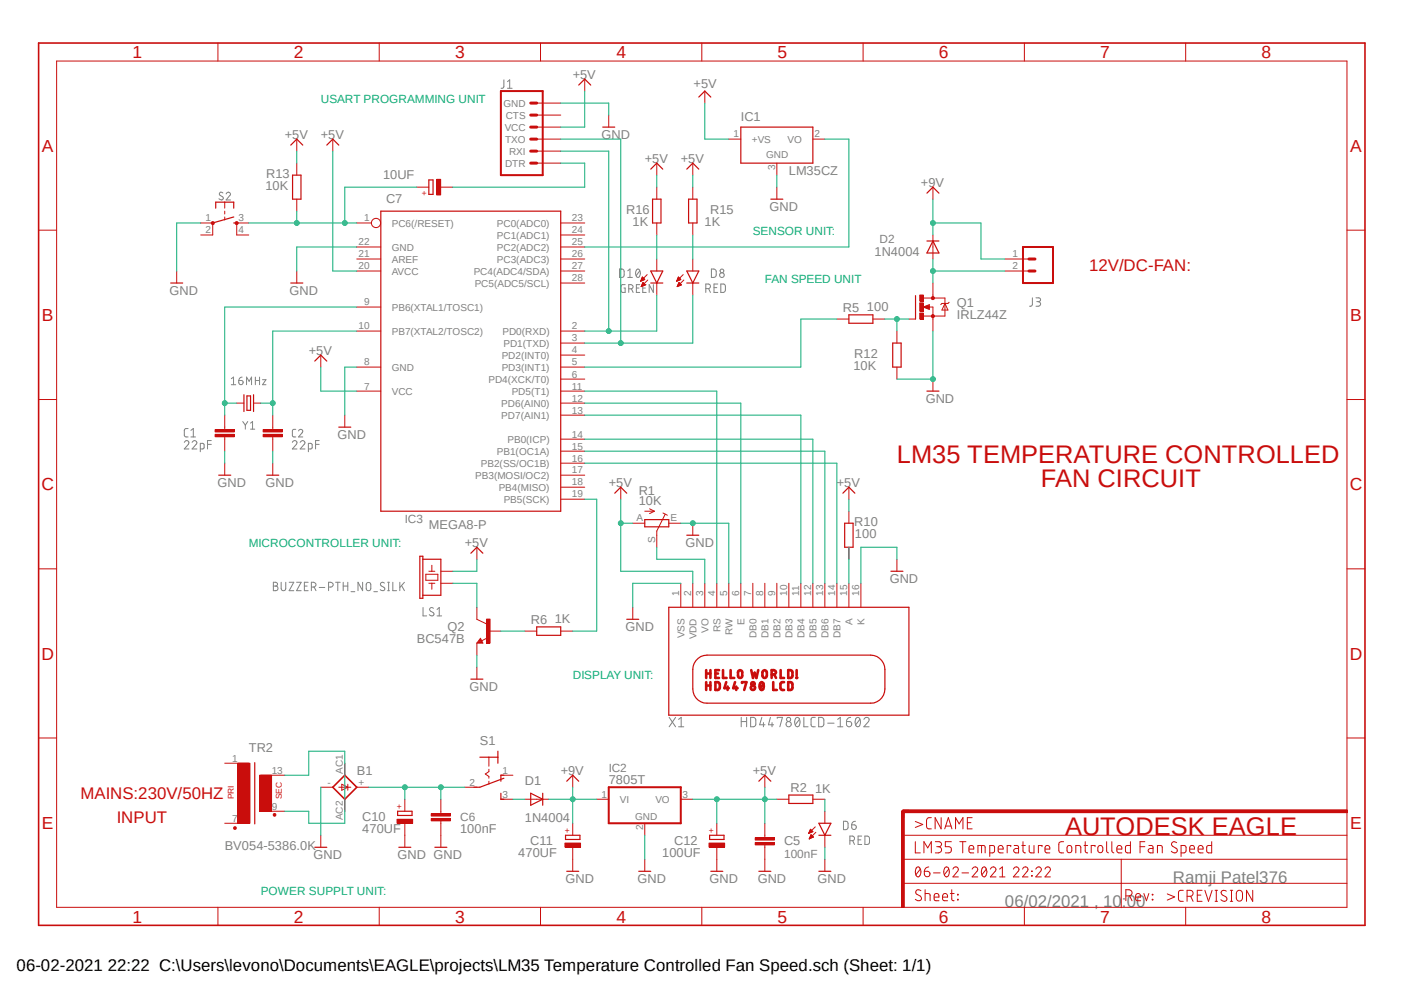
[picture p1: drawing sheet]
<svg xmlns="http://www.w3.org/2000/svg" width="297mm" height="210mm" viewBox="0 0 297 210" stroke-linecap="round" stroke-linejoin="round" font-family="sans-serif">
<path d="M7.9 8.8l281.2 187.2M289.1 8.8l-281.2 187.2" fill="none" stroke="#fff" stroke-width=".21"/>
<g fill="none" stroke="#808080" stroke-width=".21">
<path d="M106.6 16.9v1.4a.42 .42 0 0 1-.6 .4M107.4 18.7h.9M107.4 17.3l.4-.4v1.8M47.2 40.8l-.5-.2a.37 .37 0 0 0-.3 .3 .37 .37 0 0 0 .2 .4l.5 .3a.37 .37 0 0 1 .1 .4 .37 .37 0 0 1-.3 .3l-.6-.3M47.8 41a.44 .44 0 0 1 .7-.3 .44 .44 0 0 1 .1 .7l-.8 .9h1M131.1 56.9l.8 .2 .1 1.1a.45 .45 0 0 1-.5 .5h-.4zM132.8 58.7h1M132.8 57.3l.5-.4v1.8M134.7 57l.3-.1a1.03 1.03 0 0 1 0 1.8 1.07 1.07 0 0 1-.3-1.7zM135.3 57.3l-.7 1M150.5 56.9l.8 .2a1.36 1.36 0 0 1 .2 1.3l-.3 .2-.7 .1zM51.2 79.8a.72 .72 0 0 0-.7 .7"/>
<path d="M54 79.8v1.6M54.9 79.8v1.6M132.2 60.2h-.5l-.3 .2v1.1l.3 .3h.5v-.9h-.2M133 61.1h.5a.44 .44 0 0 0 .4-.7l-.4-.2h-.5v1.6M133.6 61.1l.3 .7M134.6 60.9h.6M135.3 60.2h-.7v1.6h.7M136 60.9h.5M136.7 60.2h-.7v1.6h.7M138.2 60.2v1.6l-.9-1.6v1.6M149.3 61h.5a.49 .49 0 0 0 .5-.4 .49 .49 0 0 0-.5-.5h-.5v1.7M149.9 61l.4 .8"/>
<path d="M151 60.8h.6M151.8 60.1h-.8v1.7h.8M152.5 60.1h.7l.2 .3 .1 .9-.3 .5h-.7zM218.4 63v1.4a.45 .45 0 0 1-.6 .4M219.2 63h.6l.3 .2a.4 .4 0 0 1-.3 .6h-.5M219.6 63.8a.49 .49 0 0 1 .5 .5 .49 .49 0 0 1-.5 .5h-.4M39 93.6a.49 .49 0 0 1 .7-.4 .49 .49 0 0 1 .1 .8l-.8 1h1M39.8 90.6l-.6 .1-.2 .3v1.2l.2 .2h.6M40.4 92.4h1M40.4 91l.5-.4v1.8M40.6 93.6a.5 .5 0 0 1 .7-.4 .5 .5 0 0 1 .3 .6l-1 1.2h1.1M42.4 95l.7-.2 .1-.7-.2-.3h-.6v1.7"/>
<path d="M43.9 94h.8M44.7 93.2h-.8v1.8M48.9 80.1l.5-.3v1.6M48.9 81.4h1M50.5 80.5h.6a.46 .46 0 0 1 .3 .5 .46 .46 0 0 1-.5 .4 .46 .46 0 0 1-.4-.5zM51.4 89.2l.5 .7M51.9 89.9v.9M52.2 81.4v-1.6l.5 .8 .5-.8v1.6M52.4 89.2l-.5 .7M53 89.5l.4-.3v1.6M53 90.8h.9M54 80.5h.9"/>
<path d="M55.5 80.3h.8l-.8 1.1h.8M61.8 93.6a.49 .49 0 0 1 .7-.4 .49 .49 0 0 1 .2 .8l-.9 1h1M62.6 90.8h-.6l-.2 .3 .1 1.1 .7 .2M63.2 91.1a.44 .44 0 0 1 .6-.3 .44 .44 0 0 1 .1 .7l-.7 .9h.9M63.5 93.6a.5 .5 0 0 1 .6-.4 .5 .5 0 0 1 .4 .6l-1 1.2h1M65.2 95l.8-.2v-.7l-.1-.3h-.7v1.7M66.8 94h.7M67.5 93.2h-.7v1.8M57.8 123.1h.5a.4 .4 0 0 1 .4 .4 .4 .4 0 0 1-.4 .5 .49 .49 0 0 1 .5 .4 .49 .49 0 0 1-.5 .5h-.5zM57.8 124h.5M59.5 123.1v1.4a.49 .49 0 0 0 .5 .4 .49 .49 0 0 0 .5-.4v-1.4M61.2 123.1h.9l-.9 1.8h.9"/>
<path d="M62.7 123.1h1l-1 1.8h1M64.4 124h.6M65.2 123.1h-.8v1.8h.8M65.9 124.2h.4a.51 .51 0 0 0 .6-.5 .51 .51 0 0 0-.6-.6h-.4v1.8M66.5 124.2l.3 .7M67.5 124.2h1.2M69.5 124.2h.5a.51 .51 0 0 0 .5-.5 .51 .51 0 0 0-.5-.6h-.5v1.8M71 123.1h1M71.5 123.1v1.8M72.6 124h1M72.6 123.1v1.8M73.6 123.1v1.8"/>
<path d="M74.3 125.1h.8M76.7 123.1v1.8l-1-1.8v1.8M77.6 123.3a.5 .5 0 0 1 .8 .4v.8a.49 .49 0 0 1-.4 .4 .49 .49 0 0 1-.5-.4v-.8zM79.1 125.1h.7M81.3 123.3a.48 .48 0 0 0-.5-.1 .48 .48 0 0 0-.3 .4l.1 .3 .6 .3a.38 .38 0 0 1 .2 .4 .38 .38 0 0 1-.4 .3l-.6-.2M82 124.9h.4M82 123.1h.4M82.2 123.1v1.8M83.1 123.1v1.8h.8M84.6 123.1v1.8M85 123.9l.6 1M85.6 123.1l-1 1.1"/>
<path d="M89.5 128.5v1.8h.8M91.7 128.7a.44 .44 0 0 0-.7-.1 .44 .44 0 0 0 .1 .6l.6 .5a.38 .38 0 0 1 .1 .4 .38 .38 0 0 1-.4 .2l-.6-.3M92.5 130.3h.9M92.5 128.9l.4-.4v1.8M141.6 151.7l1.3 2M142.9 151.7l-1.3 2M143.6 153.7h1.1M143.6 152.1l.5-.4v2M156.8 151.7v2M156.8 152.6h1.1M157.9 151.7v2M158.8 151.7l.9 .2a1.69 1.69 0 0 1 .2 1.5l-.3 .3h-.8z"/>
<path d="M161.2 151.7l-.5 1.6h1.1M161.5 152.8v.9M163 151.7l-.4 1.6h1.1M163.3 152.8v.9M164.4 151.9v-.2h1.1l-.5 2M168.4 151.8l.3-.1a1.13 1.13 0 0 1 0 2 1.26 1.26 0 0 1-.3-1.9zM169.1 152.1l-.9 1.2M170.1 151.7v2h.8M172.5 151.7l-.7 .1-.2 .3v1.4l.2 .2h.7M173.2 151.7l.9 .2a1.69 1.69 0 0 1 .1 1.5l-.3 .3h-.7zM175.1 153h1.3M177.2 153.7h1.1"/>
<path d="M177.2 152.1l.6-.4v2M179.1 152.6h.6a.56 .56 0 0 1 .5 .6 .56 .56 0 0 1-.6 .5 .56 .56 0 0 1-.5-.5zM180 151.7a.87 .87 0 0 0-.9 .9M181.1 151.8l.4-.1a1.17 1.17 0 0 1 0 2 1.22 1.22 0 0 1-.4-1.9zM181.9 152.1l-.9 1.2M182.8 152.1a.56 .56 0 0 1 .7-.3 .56 .56 0 0 1 .2 .8l-.9 1.1h1.1M178.4 173.7h.7l.3 .3v1l-.3 .4-.7 .1zM179.8 177.8h.5a.49 .49 0 0 0 .5-.5 .49 .49 0 0 0-.5-.5h-.5v1.8M180.2 174.5h.6a.5 .5 0 0 1 .4 .5 .5 .5 0 0 1-.6 .4 .5 .5 0 0 1-.4-.4zM180.4 177.8l.4 .8M181 173.7a.73 .73 0 0 0-.8 .8M181.5 177.6h.6"/>
<path d="M182.3 176.8h-.8v1.8h.8M183 176.8l.8 .2 .1 1.1a.45 .45 0 0 1-.5 .5h-.4z"/>
<circle cx="152.7" cy="58.2" r=".5"/>
<circle cx="152.7" cy="57.3" r=".41"/>
<circle cx="166.8" cy="152.1" r=".45"/>
<circle cx="166.8" cy="153.2" r=".56"/>
</g>
<path d="M156.7 26.9h15.3v7.6h-15.3zM193.7 62.5v5M141.5 128.4h50.8v22.9h-50.8zM147.2 139.7a2.85 2.85 0 0 1 2.4-1.1h34.6a3.1 3.1 0 0 1 3 3v4.1a3 3 0 0 1-3 3h-34.6a2.98 2.98 0 0 1-3-3v-4.1l.3-1.3z" fill="none" stroke="#c90d0c" stroke-width=".25"/>
<g fill="none" stroke="#c90d0c" stroke-width=".21">
<path d="M154.2 29.4h2.5M164.3 34.5v2.5M172 29.4h2.5M192.3 67.5h1.4M195.3 63h4.6v3.8h-4.6M195.3 64.9l1.3-.5v1zM196.5 64.9h.9v2.6M197.4 62.4v.6M199.9 64.2l.6 1.4h-1.2zM200.8 63.9l-.3 .3h-1.2l-.3 .2M144 123.4v5M146.6 123.4v5"/>
<path d="M149.1 123.4v5M151.6 123.4v5M154.2 123.4v5M156.7 123.4v5M159.3 123.4v5M161.8 123.4v5M164.3 123.4v5M166.9 123.4v5M169.4 123.4v5M172 123.4v5M174.5 123.4v5M177 123.4v5"/>
<path d="M179.6 123.4v5M182.1 123.4v5M126.2 169h2.6M136.4 174.1v2.6M144 169h2.6"/>
</g>
<g fill="none" stroke="#c90d0c" stroke-width=".55">
<path d="M149.4 141.7v1.7M149.4 144.3v1.6M149.4 142.5h.9M149.4 145h.9M150.3 141.7v1.7M150.3 144.3v1.6M151.3 144.3h.7l.2 .2 .1 1-.3 .4h-.7zM151.3 142.5h.6M152.1 141.7h-.8v1.7h.8M153 141.7v1.7h.7M153.6 144.3l-.4 1.2h1M153.9 145.2v.7"/>
<path d="M154.6 141.7v1.7h.7M155.5 144.3l-.4 1.2h.9M155.7 145.2v.7M156.2 141.9a.46 .46 0 0 1 .5-.1 .46 .46 0 0 1 .3 .4v.7a.45 .45 0 0 1-.4 .5 .45 .45 0 0 1-.5-.5zM157 144.4v-.1h.9l-.5 1.6M158.9 141.7l.4 1.7 .3-1.1 .4 1.1 .4-1.7M161 144.4l.1-.1a.96 .96 0 0 1 0 1.6 .98 .98 0 0 1-.1-1.5zM161.4 141.9a.46 .46 0 0 1 .5-.1 .46 .46 0 0 1 .3 .4v.7a.47 .47 0 0 1-.4 .5 .47 .47 0 0 1-.5-.5zM161.5 144.7l-.7 .8M163.2 142.7h.5a.47 .47 0 0 0 .5-.5 .47 .47 0 0 0-.5-.5h-.5v1.7M163.6 144.3v1.6h.7M163.8 142.7l.4 .7"/>
<path d="M165.1 141.7v1.7h.8M165.9 144.3h-.6l-.2 .4 .1 1.1 .7 .1M166.8 141.7l.6 .1a1.3 1.3 0 0 1 .2 1.4l-.2 .1-.6 .1zM166.8 144.3h.6a1.3 1.3 0 0 1 0 1.6h-.6zM168.5 143.3l.1 .1zM168.5 141.7v1.1"/>
<circle cx="159.3" cy="145.5" r=".46"/>
<circle cx="159.3" cy="144.6" r=".37"/>
</g>
<path d="M128.8 166.5h15.2v7.6h-15.2z" fill="none" stroke="#c90d0c" stroke-width=".42"/>
<path d="M196.5 64.7l-.9 .2 .9 .3v-.3h-.3" fill="none" stroke="#c90d0c" stroke-width=".34"/>
<path d="M197.1 66.6l.3-.1 .2 .1 .1 .2-.1 .3h-.5z" fill-rule="evenodd" fill="#c90d0c"/>
<path d="M197.1 66.6l.3-.1 .2 .1 .1 .2-.1 .3h-.5z" fill="none" stroke="#c90d0c" stroke-width=".21"/>
<path d="M197.1 62.8l.3-.1 .2 .1 .1 .2-.1 .3h-.5z" fill-rule="evenodd" fill="#c90d0c"/>
<path d="M197.1 62.8l.3-.1 .2 .1 .1 .2-.1 .3h-.5z" fill="none" stroke="#c90d0c" stroke-width=".21"/>
<path d="M194.6 66.2h.7v1.3h-.7z" fill-rule="evenodd" fill="#c90d0c"/>
<path d="M194.6 66.2h.7v1.3h-.7z" fill="none" stroke="#c90d0c" stroke-width=".21"/>
<path d="M194.6 62.4h.7v1.3h-.7z" fill-rule="evenodd" fill="#c90d0c"/>
<path d="M194.6 62.4h.7v1.3h-.7z" fill="none" stroke="#c90d0c" stroke-width=".21"/>
<path d="M194.6 64.1h.7v1.7h-.7z" fill-rule="evenodd" fill="#c90d0c"/>
<path d="M197.4 59.9v2.5M194.6 64.1h.7v1.7h-.7zM197.4 67.5v2.5M100.9 131l2 1M101.6 135l.6 1h-1.3zM103.1 134.9l-1.2 .7" fill="none" stroke="#c90d0c" stroke-width=".21"/>
<path d="M101.6 135.5l-.1 .3h.4l-.3-.5-.5 .6h.8" fill="none" stroke="#c90d0c" stroke-width=".25"/>
<path d="M102.9 130.9h.8v5.1h-.8z" fill-rule="evenodd" fill="#c90d0c"/>
<g fill="none" stroke="#c90d0c" stroke-width=".21">
<path d="M75.5 52.2h5.1M75.5 54.8h5.1M75.5 57.3h5.1M75.5 47.2h3.1M118.6 52.2h5.1M118.6 54.8h5.1M118.6 57.3h5.1M118.6 59.9h5.1M118.6 49.7h5.1M118.6 47.2h5.1M75.5 70h5.1M75.5 64.9h5.1"/>
<path d="M75.5 77.6h5.1M118.6 70h5.1M118.6 77.6h5.1M118.6 75.1h5.1M118.6 72.6h5.1M47.5 90.3v.5M47.5 92.4v.5M50.1 85.3h1.5M53.6 85.3h1.6M75.5 82.7h5.1M118.6 82.7h5.1M118.6 98h5.1"/>
<path d="M118.6 95.4h5.1M118.6 92.9h5.1M118.6 87.8h5.1M118.6 85.3h5.1M118.6 80.2h5.1M91.4 119.5v1.3M118.6 105.6h5.1M118.6 103h5.1M118.6 100.5h5.1M133.9 110.7h2.5M136.4 108.1h2M137.4 107.6l1 .5"/>
<path d="M138.4 108.1l-1 .5M140.3 108.5l.9 .5M140.7 108.8l-1.8 3.5v3.4M141.5 110.7h2.5M90.1 121.5h2.5v1.2h-2.5zM90.7 123.4h1.3M90.7 120.8h1.3M91.4 123.4v1.2M93.3 123.4h2.5M93.3 120.8h2.5M100.9 128.4v2.6M100.9 136v2.6"/>
<path d="M102.9 130.9h.8v5.1h-.8zM103.4 133.5h2.6"/>
<circle cx="79.5" cy="47.2" r=".98"/>
</g>
<path d="M80.6 44.7h38v63.4h-38zM51.6 83.5v3.5M52.2 83.7h.8v3.1h-.8zM53.6 83.5v3.5M88.8 117.6h.7v8.9h-.7zM89.5 118.3h3.8v7.6h-3.8M136.4 109.9h5.1v1.5h-5.1z" fill="none" stroke="#c90d0c" stroke-width=".25"/>
<path d="M45.5 91.9h4.1v.5h-4.1z" fill-rule="evenodd" fill="#c90d0c"/>
<path d="M45.5 91.9h4.1v.5h-4.1z" fill="none" stroke="#c90d0c" stroke-width=".21"/>
<path d="M45.5 90.8h4.1v.6h-4.1z" fill-rule="evenodd" fill="#c90d0c"/>
<path d="M45.5 90.8h4.1v.6h-4.1zM47.5 87.8v2.5M47.5 92.9v2.5M57.7 90.3v.5M57.7 92.4v.5" fill="none" stroke="#c90d0c" stroke-width=".21"/>
<path d="M55.7 91.9h4v.5h-4z" fill-rule="evenodd" fill="#c90d0c"/>
<path d="M55.7 91.9h4v.5h-4z" fill="none" stroke="#c90d0c" stroke-width=".21"/>
<path d="M55.7 90.8h4v.6h-4z" fill-rule="evenodd" fill="#c90d0c"/>
<path d="M55.7 90.8h4v.6h-4zM57.7 87.8v2.5M57.7 92.9v2.5M161.8 176.7v.5M161.8 178.7v.5" fill="none" stroke="#c90d0c" stroke-width=".21"/>
<path d="M159.8 178.2h4v.5h-4z" fill-rule="evenodd" fill="#c90d0c"/>
<path d="M159.8 178.2h4v.5h-4z" fill="none" stroke="#c90d0c" stroke-width=".21"/>
<path d="M159.8 177.2h4v.5h-4z" fill-rule="evenodd" fill="#c90d0c"/>
<path d="M93.3 171.6v.5M93.3 173.6v.5M159.8 177.2h4v.5h-4zM161.8 174.1v2.6M161.8 179.2v2.5" fill="none" stroke="#c90d0c" stroke-width=".21"/>
<path d="M91.2 173.1h4.1v.5h-4.1z" fill-rule="evenodd" fill="#c90d0c"/>
<path d="M91.2 173.1h4.1v.5h-4.1z" fill="none" stroke="#c90d0c" stroke-width=".21"/>
<path d="M91.2 172.1h4.1v.5h-4.1z" fill-rule="evenodd" fill="#c90d0c"/>
<path d="M91.2 172.1h4.1v.5h-4.1zM93.3 169v2.6M93.3 174.1v2.6" fill="none" stroke="#c90d0c" stroke-width=".21"/>
<path d="M90.7 38.1h.9v3h-.9z" fill="none" stroke="#c90d0c" stroke-width=".25"/>
<path d="M92.4 37.9h.8v3.3h-.8z" fill-rule="evenodd" fill="#c90d0c"/>
<path d="M88.2 39.6h2.5M92.4 37.9h.8v3.3h-.8zM93.3 39.6h2.5" fill="none" stroke="#c90d0c" stroke-width=".21"/>
<path d="M84.1 171.6h3.1v.9h-3.1z" fill="none" stroke="#c90d0c" stroke-width=".25"/>
<path d="M84 173.3h3.3v.8h-3.3z" fill-rule="evenodd" fill="#c90d0c"/>
<path d="M84 173.3h3.3v.8h-3.3zM85.6 169v2.6M85.6 174.1v2.6" fill="none" stroke="#c90d0c" stroke-width=".21"/>
<path d="M119.6 176.7h3.1v.8h-3.1z" fill="none" stroke="#c90d0c" stroke-width=".25"/>
<path d="M119.5 178.3h3.3v.9h-3.3z" fill-rule="evenodd" fill="#c90d0c"/>
<path d="M119.5 178.3h3.3v.9h-3.3zM121.2 174.1v2.6M121.2 179.2v2.5" fill="none" stroke="#c90d0c" stroke-width=".21"/>
<path d="M150.1 176.7h3.1v.8h-3.1z" fill="none" stroke="#c90d0c" stroke-width=".25"/>
<path d="M150 178.3h3.3v.9h-3.3z" fill-rule="evenodd" fill="#c90d0c"/>
<g fill="none" stroke="#c90d0c" stroke-width=".21">
<path d="M62.8 34.5v2.5M113.5 34.5h5.1M113.5 32h5.1M113.5 29.4h5.1M113.5 26.9h5.1M113.5 24.3h5.1M113.5 21.8h5.1M138.9 39.6v2.5M146.6 39.6v2.5M62.8 42.1v2.6M135.6 59.4h.1M135.6 59.4h.3"/>
<path d="M135.6 59.3h.5M135.7 59.2h.6M135.7 59.1h.7M135.7 59h.6M135.8 58.9h.4M135.8 58.8h.3M135.8 58.7h.2M135.9 58.6h.1M135.9 58.6l.5 .5-.9 .4zM135.9 59.9h.3M136 59.9h.1M136 59.8h.1"/>
<path d="M136.9 58.1l-1.4 1.4M137 59.2l-1.4 1.4M138.9 47.2v2.5M138.9 54.8v2.5M138.9 59.9v2.5M143.2 59.4h.1M143.2 59.4h.3M143.3 59.3h.4M143.3 59.2h.6M143.3 59.1h.7M143.3 59h.6M143.4 58.9h.4"/>
<path d="M143.4 58.8h.3M143.5 58.7h.1M143.5 58.6l.5 .5-.9 .4zM143.5 58.6h.1M143.6 59.9h.2M143.6 59.8h.1M144.5 58.1l-1.4 1.4M144.7 59.2l-1.4 1.4M146.6 47.2v2.5M146.6 54.8v2.5M146.6 59.9v2.5M197.4 49.7v5.1"/>
<path d="M212.6 54.8h5.1M212.6 57.3h5.1M135.7 60.6h.1M135.7 60.5h.3M135.8 60.4h.4M135.8 60.3h.6M135.8 60.2h.7M135.8 60.2h.6M135.9 60h.4M136.5 60.2l-.5-.5-.4 .9M136.5 60.2l-.9 .4M143.3 60.6h.1"/>
<path d="M143.3 60.5h.3M143.4 60.4h.4M143.4 60.3h.6M143.4 60.2h.7M143.5 60.2h.6M143.5 60h.4M144.1 60.2l-.5-.5-.3 .9M144.1 60.2l-.8 .4M177 67.5h2.6M184.7 67.5h2.5M189.7 70v2.6M189.7 77.6v2.6"/>
<path d="M179.6 108.1v2.6M179.6 115.7v2.6M111 133.5h2.5M118.6 133.5h2.6M67.9 166.5h2.5M71.7 166.5h2.5M72.3 165.9l1.3 .6-1.3 .6zM72.9 161.4v2.6M72.9 169v2.6M73.6 165.9v1.2M75.5 166.5h2.5M98.3 166.5h2.6"/>
<path d="M103.4 160.1v2M103.4 162.7v.5l-.7 .5 .7 .5v.4M103.4 165.2v.7M106 169h2.5M106 164h2.5M111 169h5.1M150 178.3h3.3v.9h-3.3zM151.6 174.1v2.6M151.6 179.2v2.5M164.3 169h2.6M171.1 176.2h.1M171.1 176.1h.2"/>
<path d="M171.2 176.1h.3M171.2 176h.5M171.2 177.4h.1M171.2 175.9h.8M171.2 177.3h.2M171.3 175.8h.6M171.3 177.2h.4M171.3 175.7h.5M171.3 177.1h.5M171.4 175.6h.3M171.4 177h.6M171.4 175.6h.2"/>
<path d="M171.4 175.4h.1M171.4 176.9h.5M171.4 176.8h.4M171.5 176.7h.2M171.5 176.6h.2M171.6 176.5l.5 .5-.9 .4zM172 169h2.5M172 175.9l-.6-.5-.3 .9M172 175.9l-.9 .4M172.5 174.9l-1.4 1.4M172.6 176l-1.4 1.4M174.5 171.6v2.5"/>
<path d="M174.5 176.7v2.5"/>
</g>
<g fill="none" stroke="#c90d0c" stroke-width=".25">
<path d="M61.9 37h1.8v5.1h-1.8zM137.7 59.9h2.5M137.7 57.3h2.5l-1.3 2.6zM138 42.1h1.8v5.1h-1.8zM145.3 57.3h2.5l-1.2 2.6zM145.3 59.9h2.5M145.7 42.1h1.7v5.1h-1.7zM196.1 51h2.5M197.4 51l1.2 2.5h-2.5zM179.6 66.6h5.1v1.8h-5.1zM188.8 72.6h1.8v5h-1.8zM178.7 110.7h1.8v5h-1.8z"/>
<path d="M113.5 132.6h5.1v1.8h-5.1zM105.3 158.9v2.5M53.9 161.3v12.9M101.5 160.1h3.8M106 167.8v1.2h.6M106.6 164.6l-5.1 1.9h-1.3M106.6 164h-.6v1.2M112.3 167.8l2.5 1.2-2.5 1.3zM114.8 167.8v2.5M166.9 168.1h5.1v1.8h-5.1zM173.2 174.1h2.6l-1.3 2.6zM173.2 176.7h2.6"/>
</g>
<path d="M72.9 164l2.6 2.5-2.6 2.5-2.5-2.5z" fill="none" stroke="#c90d0c" stroke-width=".34"/>
<path d="M106 19.3h8.8v17.7h-8.8zM216.4 52.2h6.4v7.7h-6.4z" fill="none" stroke="#c90d0c" stroke-width=".42"/>
<path d="M112.3 29.4h1.2M112.3 32h1.2M112.3 34.5h1.2M112.3 24.3h1.2M112.3 26.9h1.2M112.3 21.8h1.2M217.7 57.3h1.2M217.7 54.8h1.2" fill="none" stroke="#c90d0c" stroke-width=".64"/>
<circle cx="49.7" cy="175.1" r=".3" fill="#c90d0c"/>
<circle cx="49.7" cy="175.1" r=".3" fill="none" stroke="#c90d0c" stroke-width=".21"/>
<circle cx="58.1" cy="172.3" r=".3" fill="#c90d0c"/>
<circle cx="58.1" cy="172.3" r=".3" fill="none" stroke="#c90d0c" stroke-width=".21"/>
<path d="M50.3 161.4h2.6v12.7h-2.6z" fill-rule="evenodd" fill="#c90d0c"/>
<path d="M50.3 161.4h2.6v12.7h-2.6z" fill="none" stroke="#c90d0c" stroke-width=".21"/>
<path d="M54.9 164h2.5v7.6h-2.5z" fill-rule="evenodd" fill="#c90d0c"/>
<path d="M45 47.2v2.5M47.5 42.8v1.2M47.5 44.7v.6M47.5 45.9v.6M50.1 47.2v2.5M47.5 161.4h5.1M47.5 174.1h5.1M54.9 164h2.5v7.6h-2.5zM55.2 171.6h5M55.2 164h5" fill="none" stroke="#c90d0c" stroke-width=".21"/>
<path d="M45.6 44v-1.2h3.8v1.2M49.4 47.2h.7M49.4 45.9l-4.4 1.3" fill="none" stroke="#c90d0c" stroke-width=".25"/>
<path d="M44.8 46.9h.5v.5h-.5l-.1-.2z" fill-rule="evenodd" fill="#c90d0c"/>
<path d="M44.8 46.9h.5v.5h-.5l-.1-.2z" fill="none" stroke="#c90d0c" stroke-width=".21"/>
<path d="M49.8 46.9h.5l.1 .3-.1 .2h-.5z" fill-rule="evenodd" fill="#c90d0c"/>
<g fill="none" stroke="#c90d0c" stroke-width=".21">
<path d="M149.1 19.3v2.5M62.8 29.4v2.6M70.4 29.4v2.6M138.9 34.5v2.5M146.6 34.5v2.5M164.3 39.6v2.5M197.4 39.6v2.5M42.5 47.2h2.5M42.5 49.7h2.5M49.8 46.9h.5l.1 .3-.1 .2h-.5zM50.1 47.2h2.5M50.1 49.7h2.5"/>
<path d="M62.8 57.3v2.6M67.9 75.1v2.5M47.5 98v2.5M57.7 98v2.5M72.9 87.8v2.5M197.4 80.2v2.5M100.9 115.7v2.6M131.3 103v2.6M179.6 103v2.6M189.7 118.3v2.5M133.9 128.4v2.6M100.9 141.1v2.5"/>
<path d="M67.9 176.7v2.5M85.6 176.7v2.5M93.3 176.7v2.5M121.2 164v2.5M161.8 164v2.5M121.2 181.7v2.6M136.4 181.7v2.6M151.6 181.7v2.6M161.8 181.7v2.6M174.5 181.7v2.6"/>
</g>
<g fill="none" stroke="#c90d0c" stroke-width=".25">
<path d="M61.5 30.7l1.3-1.3 1.3 1.3M69.1 30.7l1.3-1.3 1.3 1.3M137.7 35.8l1.2-1.3 1.3 1.3M145.3 35.8l1.3-1.3 1.2 1.3M147.8 20.5l1.3-1.2 1.3 1.2M61.5 59.9h2.6M163.1 42.1h2.5M196.1 40.9l1.3-1.3 1.2 1.3M66.6 76.4l1.3-1.3 1.2 1.3M71.7 90.3h2.5M196.1 82.7h2.5M46.3 100.5h2.5"/>
<path d="M56.4 100.5h2.6M99.6 117l1.3-1.3 1.3 1.3M130 104.3l1.3-1.3 1.3 1.3M178.3 104.3l1.3-1.3 1.2 1.3M132.6 131h2.5M188.5 120.8h2.5M99.6 143.6h2.6M66.6 179.2h2.5M84.4 179.2h2.5M92 179.2h2.5M119.9 165.2l1.3-1.2 1.2 1.2M160.5 165.2l1.3-1.2 1.3 1.2"/>
<path d="M119.9 184.3h2.5M135.1 184.3h2.6M150.4 184.3h2.5M160.5 184.3h2.6M173.2 184.3h2.6"/>
</g>
<path d="M190.7 171.6h.6v20.3h-.6z" fill-rule="evenodd" fill="#c90d0c"/>
<path d="M190.7 171.6h.6v20.3h-.6z" fill="none" stroke="#c90d0c" stroke-width=".21"/>
<path d="M191 171.3h94v.6h-94z" fill-rule="evenodd" fill="#c90d0c"/>
<g fill="none" stroke="#c90d0c" stroke-width=".21">
<path d="M12 12.9h272.9v179h-272.9zM46.1 9.1v3.8M80.2 9.1v3.8M114.3 9.1v3.8M123.7 16.7v2.6M148.5 9.1v3.8M182.6 9.1v3.8M216.7 9.1v3.8M250.8 9.1v3.8M128.8 24.3v2.6M8.2 48.7h3.8M37.4 57.3v2.6"/>
<path d="M284.9 48.7h3.9M8.2 84.5h3.8M284.9 84.5h3.9M146.6 110.7v2.5M8.2 120.3h3.8M284.9 120.3h3.9M8.2 156.1h3.8M284.9 156.1h3.9M191 171.3h94v.6h-94zM191 176.7h93.9M193.6 173.7l1.6 .7-1.6 .6M193.6 178v2.4h1.1"/>
<path d="M197 172.9h-.5l-.4 .3-.1 1.6a.51 .51 0 0 0 .5 .5h.5M197.9 178h.8a.53 .53 0 0 1 .5 .5 .53 .53 0 0 1-.5 .6h-.5M198.5 179.1a.66 .66 0 0 1 .7 .6 .66 .66 0 0 1-.7 .7h-.6M199.1 172.9v2.4l-1.3-2.4v2.4M199.9 175.3l.7-2.4 .8 2.4M200 174.7h1.2M201.3 178h-1.3v1.1h.7a.67 .67 0 0 1 .6 .6 .67 .67 0 0 1-.6 .7h-.7M202.1 175.3v-2.4l.8 1.3 .8-1.3v2.4M203 178h1.3M203.7 178v2.4M204.6 174h.8M205 179.6h1a.54 .54 0 0 0-.4-.8 .54 .54 0 0 0-.6 .5v.9l.4 .2h.6"/>
<path d="M205.7 172.9h-1.1v2.4h1.1M207.6 178.8v1.6M211.2 179.6h1a.55 .55 0 0 0-.4-.8 .55 .55 0 0 0-.6 .5v.9l.3 .2h.7M213.8 179.1v-.3h-.7v1.6M214.5 178.8l.9 .2 .1 1.4h-.6a.47 .47 0 0 1-.5-.5 .47 .47 0 0 1 .5-.4h.6M216.2 178.8h.7M216.4 178l.1 2.2 .4 .2M217.7 178.8l.1 1.4 .3 .2h.6v-1.6M220.4 179.1v-.3h-.7v1.6M221.1 179.6h1a.54 .54 0 0 0-.4-.8 .54 .54 0 0 0-.6 .5v.9l.3 .2h.7M225 178h-.5l-.5 .3v1.5a.51 .51 0 0 0 .5 .6h.5M225.9 178.9a.53 .53 0 0 1 .5 0 .53 .53 0 0 1 .3 .4v.5a.51 .51 0 0 1-.5 .6 .51 .51 0 0 1-.5-.6z"/>
<path d="M229.3 178.8h.8M229.6 178v2.2l.5 .2M231.6 179.1v-.3h-.8v1.6M232.5 178.9a.54 .54 0 0 1 .8 .4v.5a.53 .53 0 0 1-.5 .6 .53 .53 0 0 1-.6-.6l.1-.7zM234.1 178v2v.2l.4 .2M235.2 178v2l.4 .4M236.3 179.6h1a.55 .55 0 0 0-.4-.8 .55 .55 0 0 0-.6 .5v.9l.4 .2h.6M239.1 178v2.4l-.8-.1-.2-.3v-1l.4-.2h.6M241.2 179.1h1M242.2 178h-1v2.4M243 178.8l.7 .1 .2 .3v1.2h-.6a.47 .47 0 0 1-.4-.5 .47 .47 0 0 1 .4-.4h.6M248.9 178.2a.59 .59 0 0 0-.8-.1 .59 .59 0 0 0-.2 .7 1.79 1.79 0 0 1 1.1 1 .66 .66 0 0 1-.5 .6 .66 .66 0 0 1-.7-.4"/>
<path d="M251.7 179.6h1a.54 .54 0 0 0-.4-.8 .54 .54 0 0 0-.6 .5v.9l.4 .2h.6M253.4 179.6h1.1a.55 .55 0 0 0-.4-.8 .55 .55 0 0 0-.7 .5l.1 .9 .4 .2h.6M256.3 178v2.4l-.8-.1-.2-.3v-1l.4-.2h.6M46.1 191.9v3.8M80.2 191.9v3.8M114.3 191.9v3.8M148.5 191.9v3.8M182.6 191.9v3.8M191 186.8h93.9M191 181.7h93.9M193.9 183.5l.3-.2a1.24 1.24 0 0 1 0 2.2 1.35 1.35 0 0 1-.3-2zM194.7 183.8l-.9 1.2"/>
<path d="M194.8 188.4a.61 .61 0 0 0-.8-.2 .61 .61 0 0 0-.2 .8l.9 .5a.59 .59 0 0 1 .1 .9 .59 .59 0 0 1-.9 0l-.3-.2M195.5 180.4v-2.4l.8 1.3 .7-1.3v2.4M195.5 184.3h.8a.6 .6 0 0 1 .4 .6 .6 .6 0 0 1-.6 .6 .6 .6 0 0 1-.6-.6zM195.7 189h.7l.3 .1 .1 1.4M195.7 188.2v2.3M196.5 183.3a.94 .94 0 0 0-1 1M197.5 184.6h1.4M197.6 189.7h1a.54 .54 0 0 0-.3-.7 .54 .54 0 0 0-.7 .5l.1 .8 .3 .2h.6M199.4 189.7h1a.55 .55 0 0 0-.3-.7 .55 .55 0 0 0-.7 .5v.6l.2 .4h.8M199.9 183.5l.5-.1a1.32 1.32 0 0 1-.2 2.1 1.31 1.31 0 0 1-.3-2zM200.7 183.8l-.9 1.2M201 189h.8"/>
<path d="M201.3 188.2v1.9a.38 .38 0 0 0 .5 .4M201.6 183.8a.57 .57 0 0 1 .8-.4 .57 .57 0 0 1 .2 .9l-1 1.2h1.1M202.6 189.1l.1 .2zM202.6 190.2l.1 .1zM203.5 184.6h1.4M205.7 183.8a.58 .58 0 0 1 .8-.4 .58 .58 0 0 1 .2 .9l-1 1.2h1.1M206.9 180.4v-1.6h1.1l.4 .2v1.4M207.9 183.5l.3-.2a1.24 1.24 0 0 1 0 2.2 1.35 1.35 0 0 1-.3-2zM208.7 183.8l-1 1.2M209.4 180.4h.6l.4-.2v-1l-.2-.3-.8-.1v2.3M209.5 183.8a.58 .58 0 0 1 .8-.4 .58 .58 0 0 1 .2 .9l-1 1.2h1.2M211.5 185.5h1.1"/>
<path d="M211.5 183.8l.5-.5v2.2M214.4 183.8a.58 .58 0 0 1 .8-.4 .58 .58 0 0 1 .2 .9l-1 1.2h1.2M216.3 183.8a.57 .57 0 0 1 .8-.4 .57 .57 0 0 1 .2 .9l-1 1.2h1.2M216.7 191.9v3.8M218.2 184.2l.2 .1zM218.2 185.2l.2 .1zM219.1 183.8a.58 .58 0 0 1 .8-.4 .58 .58 0 0 1 .2 .9l-1 1.2h1.2M221.1 183.8a.57 .57 0 0 1 .8-.4 .57 .57 0 0 1 .1 .9l-.9 1.2h1.1M227.6 180.4v-1.6h.6l.4 .2v1.4M237.2 181.7v10.3M238.2 189.5h.6a.66 .66 0 0 0 .7-.7 .66 .66 0 0 0-.7-.6h-.6v2.3M239 189.5l.5 1"/>
<path d="M240.2 189.7h1.1a.55 .55 0 0 0-.4-.7 .55 .55 0 0 0-.7 .5l.1 .8 .3 .2h.7M242 189l.5 1.5 .5-1.5M243.8 190.2l.1 .1zM243.8 189.1l.1 .2zM244.9 180.4v-1.6h.6l.3 .2 .1 1.4M246.9 189.1l1.6 .6-1.6 .7M249.9 180.4h.6l.3-.2 .1-1-.2-.3-.8-.1v2.3M250.3 188.3h-.7l-.3 .5 .1 1.7 .9 .1M250.8 191.9v3.8M251.1 189.6h.7a.64 .64 0 0 0 .6-.7 .64 .64 0 0 0-.6-.6h-.7v2.3M251.9 189.6l.5 1M253.3 189.3h.7"/>
<path d="M254.3 188.3h-1v2.3h1M254.9 188.3l.8 2.3 .7-2.3M257 190.6h.6M257 188.3h.6M257.3 188.3v2.3M259.4 188.5a.59 .59 0 0 0-.9-.1 .59 .59 0 0 0 .1 .9l.7 .4a.58 .58 0 0 1 .1 .8 .58 .58 0 0 1-.9 0l-.2-.2M260.3 190.6h.5M260.3 188.3h.5M260.5 188.3v2.3M261.8 188.4a.65 .65 0 0 1 .7-.1 .65 .65 0 0 1 .3 .6v1a.66 .66 0 0 1-.6 .7 .66 .66 0 0 1-.7-.7v-1zM265 188.3v2.3l-1.3-2.3v2.3"/>
</g>
<path d="M192.3 171.6h-1.3v1.2" fill="none" stroke="#c90d0c" stroke-width=".64"/>
<path d="M8.2 9.1h280.6v186.6h-280.6z" fill="none" stroke="#c90d0c" stroke-width=".34"/>
<path d="M122.4 18l1.3-1.3 1.3 1.3M127.5 26.9h2.5M36.1 59.9h2.6M145.3 113.2h2.5" fill="none" stroke="#c90d0c" stroke-width=".25"/>
<path d="M75.5 70h-17.8v17.8M55.2 85.3h2.5" fill="none" stroke="#0dab76" stroke-width=".21"/>
<circle cx="57.7" cy="85.3" r=".51" fill="#0dab76"/>
<g fill="none" stroke="#0dab76" stroke-width=".21">
<path d="M75.5 64.9h-28v22.9M47.5 85.3h2.6"/>
<circle cx="57.7" cy="85.3" r=".51"/>
</g>
<circle cx="47.5" cy="85.3" r=".51" fill="#0dab76"/>
<g fill="none" stroke="#0dab76" stroke-width=".21">
<path d="M75.5 52.2h-12.7v5.1M75.5 77.6h-2.6v10.2M197.4 70v10.2h-7.7M47.5 95.4v2.6M57.7 95.4v2.6M189.7 118.3v-2.6h-7.6v7.7M100.9 138.6v2.5M144 123.4h-10.1v5"/>
<circle cx="47.5" cy="85.3" r=".51"/>
</g>
<circle cx="197.4" cy="80.2" r=".51" fill="#0dab76"/>
<g fill="none" stroke="#0dab76" stroke-width=".21">
<path d="M118.6 21.8h10.2v2.5M164.3 37v2.6M144 110.7h10.2v12.7M67.9 166.5v10.2M136.4 176.7v5M174.5 179.2v2.5"/>
<circle cx="197.4" cy="80.2" r=".51"/>
</g>
<circle cx="146.6" cy="110.7" r=".51" fill="#0dab76"/>
<g fill="none" stroke="#0dab76" stroke-width=".21">
<path d="M62.8 32v2.5M70.4 32v25.3h5.1M149.1 21.8v7.6h5.1M42.5 47.2h-5.1v10.1M197.4 47.2h10.1v7.6h5.1M197.4 42.1v7.6M67.9 77.6v5.1h7.6M100.9 118.3v2.5h-5.1M179.6 105.6v2.5"/>
<circle cx="146.6" cy="110.7" r=".51"/>
</g>
<circle cx="197.4" cy="47.2" r=".51" fill="#0dab76"/>
<g fill="none" stroke="#0dab76" stroke-width=".21">
<path d="M138.9 37v2.6M146.6 37v2.6M116.1 169h10.1M121.2 166.5v7.6"/>
<circle cx="197.4" cy="47.2" r=".51"/>
</g>
<circle cx="121.2" cy="169" r=".51" fill="#0dab76"/>
<g fill="none" stroke="#0dab76" stroke-width=".21">
<path d="M146.6 169h15.2M151.6 169v5.1M161.8 166.5v7.6"/>
<circle cx="121.2" cy="169" r=".51"/>
</g>
<circle cx="151.6" cy="169" r=".51" fill="#0dab76"/>
<circle cx="151.6" cy="169" r=".51" fill="none" stroke="#0dab76" stroke-width=".21"/>
<circle cx="161.8" cy="169" r=".51" fill="#0dab76"/>
<g fill="none" stroke="#0dab76" stroke-width=".21">
<path d="M123.7 19.3v7.6h-5.1M52.6 47.2h22.9M62.8 44.7v2.5M161.8 169h2.5"/>
<circle cx="161.8" cy="169" r=".51"/>
</g>
<circle cx="62.8" cy="47.2" r=".51" fill="#0dab76"/>
<g fill="none" stroke="#0dab76" stroke-width=".21">
<path d="M88.2 39.6h-15.3v7.6"/>
<circle cx="62.8" cy="47.2" r=".51"/>
</g>
<circle cx="72.9" cy="47.2" r=".51" fill="#0dab76"/>
<g fill="none" stroke="#0dab76" stroke-width=".21">
<path d="M123.7 82.7h27.9v40.7M123.7 85.3h33v38.1M123.7 87.8h45.7v35.6M123.7 92.9h48.3v30.5M123.7 95.4h50.8v28M123.7 98h53.3v25.4M131.3 105.6v15.2h15.3v2.6M131.3 110.7h2.6M138.9 115.7v2.6h10.2v5.1M179.6 115.7v7.7"/>
<circle cx="72.9" cy="47.2" r=".51"/>
</g>
<circle cx="131.3" cy="110.7" r=".51" fill="#0dab76"/>
<g fill="none" stroke="#0dab76" stroke-width=".21">
<path d="M187.2 67.5h5.1M189.7 67.5v2.5M123.7 105.6h2.5v27.9h-5M95.8 123.4h5.1v5M106 133.5h5"/>
<circle cx="131.3" cy="110.7" r=".51"/>
</g>
<circle cx="189.7" cy="67.5" r=".51" fill="#0dab76"/>
<g fill="none" stroke="#0dab76" stroke-width=".21">
<path d="M174.5 29.4h5.1v22.8h-55.9M197.4 54.8v5.1M197.4 57.3h15.2M177 67.5h-7.6v10.1h-45.7"/>
<circle cx="189.7" cy="67.5" r=".51"/>
</g>
<circle cx="197.4" cy="57.3" r=".51" fill="#0dab76"/>
<g fill="none" stroke="#0dab76" stroke-width=".21">
<path d="M118.6 32h10.2v38M138.9 62.4v7.6h-15.2"/>
<circle cx="197.4" cy="57.3" r=".51"/>
</g>
<circle cx="128.8" cy="70" r=".51" fill="#0dab76"/>
<g fill="none" stroke="#0dab76" stroke-width=".21">
<path d="M118.6 29.4h12.7v43.2M146.6 62.4v10.2h-22.9"/>
<circle cx="128.8" cy="70" r=".51"/>
</g>
<circle cx="131.3" cy="72.6" r=".51" fill="#0dab76"/>
<g fill="none" stroke="#0dab76" stroke-width=".21">
<path d="M118.6 34.5h5.1v5.1h-27.9M138.9 49.7v5.1M146.6 49.7v5.1M60.2 164h5.1v-5.1h7.6v15.2h-7.6v-2.5h-5.1M78 166.5h20.3M85.6 166.5v2.5M93.3 166.5v2.5"/>
<circle cx="131.3" cy="72.6" r=".51"/>
</g>
<circle cx="85.6" cy="166.5" r=".51" fill="#0dab76"/>
<circle cx="85.6" cy="166.5" r=".51" fill="none" stroke="#0dab76" stroke-width=".21"/>
<circle cx="93.3" cy="166.5" r=".51" fill="#0dab76"/>
<g fill="none" stroke="#0dab76" stroke-width=".21">
<path d="M108.5 169h2.5M174.5 169v2.6"/>
<circle cx="93.3" cy="166.5" r=".51"/>
</g>
<g font-size="5.4" fill="#c90d0c">
<text x="189.7" y="98">LM35 TEMPERATURE CONTROLLED</text>
<text x="220.2" y="103">FAN CIRCUIT</text>
<text x="225.3" y="176.7">AUTODESK EAGLE</text>
</g>
<g font-size="3.7" fill="#c90d0c">
<text x="28" y="12.3">1</text>
<text x="62.1" y="12.3">2</text>
<text x="96.3" y="12.3">3</text>
<text x="130.4" y="12.3">4</text>
<text x="164.5" y="12.3">5</text>
<text x="198.6" y="12.3">6</text>
<text x="232.7" y="12.3">7</text>
<text x="266.8" y="12.3">8</text>
<text x="8.8" y="32.1">A</text>
<text x="285.6" y="32.1">A</text>
<text x="8.8" y="67.9">B</text>
<text x="285.6" y="67.9">B</text>
<text x="8.8" y="103.7">C</text>
<text x="285.5" y="103.7">C</text>
<text x="8.8" y="139.5">D</text>
<text x="285.5" y="139.5">D</text>
<text x="8.8" y="175.3">E</text>
<text x="285.6" y="175.3">E</text>
<text x="28" y="195.1">1</text>
<text x="62.1" y="195.1">2</text>
<text x="96.3" y="195.1">3</text>
<text x="130.4" y="195.1">4</text>
<text x="164.5" y="195.1">5</text>
<text x="198.6" y="195.1">6</text>
<text x="232.7" y="195.1">7</text>
<text x="266.8" y="195.1">8</text>
</g>
<g font-size="3.6" fill="#c90d0c">
<text x="230.4" y="57.3">12V/DC-FAN:</text>
<text x="17.1" y="169">MAINS:230V/50HZ</text>
<text x="24.7" y="174.1">INPUT</text>
</g>
<g font-size="3.6" fill="#808080">
<text x="212.6" y="191.9">06/02/2021 , 10:00</text>
<text x="248.1" y="186.8">Ramji Patel376</text>
</g>
<text font-size="3.6" x="3.5" y="205.4">06-02-2021 22:22 C:\Users\levono\Documents\EAGLE\projects\LM35 Temperature Controlled Fan Speed.sch (Sheet: 1/1)</text>
<g font-size="2.7" fill="#808080">
<text x="121.2" y="16.7">+5V</text>
<text x="146.7" y="18.7">+5V</text>
<text x="60.2" y="29.4">+5V</text>
<text x="67.9" y="29.4">+5V</text>
<text x="127.3" y="29.4">GND</text>
<text x="156.7" y="25.6">IC1</text>
<text x="136.4" y="34.5">+5V</text>
<text x="144" y="34.5">+5V</text>
<text x="56.1" y="40.3">10K</text>
<text x="56.3" y="37.7">R13</text>
<text x="81" y="37.8">10UF</text>
<text x="166.9" y="37">LM35CZ</text>
<text x="194.8" y="39.6">+9V</text>
<text x="81.7" y="42.9">C7</text>
<text x="132.5" y="45.3">R16</text>
<text x="133.8" y="47.9">1K</text>
<text x="149.1" y="47.9">1K</text>
<text x="150.2" y="45.3">R15</text>
<text x="162.8" y="44.7">GND</text>
<text x="185" y="54.2">1N4004</text>
<text x="35.9" y="62.4">GND</text>
<text x="61.3" y="62.4">GND</text>
<text x="178.3" y="66">R5</text>
<text x="183.4" y="65.7">100</text>
<text x="202.4" y="64.9">Q1</text>
<text x="202.4" y="67.5">IRLZ44Z</text>
<text x="65.3" y="75.1">+5V</text>
<text x="180.7" y="75.8">R12</text>
<text x="180.6" y="78.3">10K</text>
<text x="195.8" y="85.3">GND</text>
<text x="71.4" y="92.9">GND</text>
<text x="46" y="103">GND</text>
<text x="56.2" y="103">GND</text>
<text x="128.8" y="103">+5V</text>
<text x="135.1" y="106.8">10K</text>
<text x="135.1" y="104.7">R1</text>
<text x="177" y="103">+5V</text>
<text x="90.7" y="111.9">MEGA8-P</text>
<text x="180.7" y="111.3">R10</text>
<text x="180.8" y="113.9">100</text>
<text x="98.3" y="115.7">+5V</text>
<text x="145" y="115.7">GND</text>
<text x="188.2" y="123.4">GND</text>
<text x="112.3" y="132">R6</text>
<text x="117.3" y="131.7">1K</text>
<text x="88.2" y="136">BC547B</text>
<text x="94.7" y="133.5">Q2</text>
<text x="132.3" y="133.5">GND</text>
<text x="99.4" y="146.2">GND</text>
<text x="52.6" y="159.1">TR2</text>
<text x="101.5" y="157.6">S1</text>
<text x="75.5" y="164">B1</text>
<text x="111" y="166">D1</text>
<text x="118.6" y="164">+9V</text>
<text x="128.8" y="165.9">7805T</text>
<text x="159.3" y="164">+5V</text>
<text x="167.2" y="167.4">R2</text>
<text x="172.4" y="167.7">1K</text>
<text x="76.6" y="173.7">C10</text>
<text x="111" y="173.9">1N4004</text>
<text x="47.5" y="179.8">BV054-5386.0K</text>
<text x="76.6" y="176.2">470UF</text>
<text x="97.3" y="176.3">100nF</text>
<text x="112.2" y="178.7">C11</text>
<text x="142.6" y="178.7">C12</text>
<text x="165.9" y="178.8">C5</text>
<text x="66.3" y="181.7">GND</text>
<text x="84.1" y="181.7">GND GND</text>
<text x="109.6" y="181.3">470UF</text>
<text x="140.1" y="181.3">100UF</text>
<text x="119.6" y="186.8">GND</text>
<text x="150.1" y="186.8">GND</text>
<text x="173" y="186.8">GND</text>
</g>
<g font-size="2.5" fill="#0dab76">
<text x="67.9" y="21.8">USART PROGRAMMING UNIT</text>
<text x="159.3" y="49.7">SENSOR UNIT:</text>
<text x="161.8" y="59.9">FAN SPEED UNIT</text>
<text x="52.6" y="115.7">MICROCONTROLLER UNIT:</text>
<text x="121.2" y="143.6">DISPLAY UNIT:</text>
<text x="55.2" y="189.4">POWER SUPPLT UNIT:</text>
</g>
<g font-size="2.5" fill="#808080">
<text x="186.1" y="51.5">D2</text>
<text x="85.6" y="110.7">IC3</text>
<text x="128.8" y="163.3">IC2</text>
<text x="97.3" y="173.7">C6</text>
<text x="165.9" y="181.4">100nF</text>
</g>
<g font-size="2.1" fill="#808080">
<text x="106.5" y="22.6">GND</text>
<text x="106.8" y="27.6">VCC</text>
<text x="107" y="25.1">CTS</text>
<text x="155.2" y="29">1</text>
<text x="172.3" y="29">2</text>
<text x="106.8" y="35.3">DTR</text>
<text x="106.8" y="30.2">TXO</text>
<text x="107.7" y="32.7">RXI</text>
<text x="159" y="30.2">+VS</text>
<text x="162.1" y="33.5">GND</text>
<text x="166.6" y="30.2">VO</text>
<text x="164" y="36" transform="rotate(-90 164 36)">3</text>
<text x="43.5" y="46.8">1</text>
<text x="50.4" y="46.8">3</text>
<text x="77" y="46.8">1</text>
<text x="82.9" y="47.9">PC6(/RESET)</text>
<text x="105.1" y="48">PC0(ADC0)</text>
<text x="121" y="46.8">23</text>
<text x="43.5" y="49.4">2</text>
<text x="50.4" y="49.4">4</text>
<text x="75.9" y="51.9">22</text>
<text x="82.9" y="53">GND</text>
<text x="105.1" y="53">PC2(ADC2)</text>
<text x="105.1" y="50.5">PC1(ADC1)</text>
<text x="121" y="51.9">25</text>
<text x="121" y="49.4">24</text>
<text x="75.9" y="54.4">21</text>
<text x="75.9" y="57">20</text>
<text x="82.9" y="55.5">AREF</text>
<text x="82.9" y="58.1">AVCC</text>
<text x="100.2" y="58.1">PC4(ADC4/SDA)</text>
<text x="105.1" y="55.5">PC3(ADC3)</text>
<text x="121" y="59.5">28</text>
<text x="121" y="57">27</text>
<text x="121" y="54.4">26</text>
<text x="214.2" y="54.4">1</text>
<text x="214.2" y="57">2</text>
<text x="77" y="64.6">9</text>
<text x="82.9" y="65.7">PB6(XTAL1/TOSC1)</text>
<text x="100.4" y="60.6">PC5(ADC5/SCL)</text>
<text x="75.9" y="69.7">10</text>
<text x="82.9" y="70.8">PB7(XTAL2/TOSC2)</text>
<text x="106.3" y="70.8">PD0(RXD)</text>
<text x="121" y="69.7">2</text>
<text x="77" y="77.3">8</text>
<text x="106.1" y="75.9">PD2(INT0)</text>
<text x="106.5" y="73.3">PD1(TXD)</text>
<text x="121" y="77.3">5</text>
<text x="121" y="74.8">4</text>
<text x="121" y="72.2">3</text>
<text x="77" y="82.4">7</text>
<text x="82.9" y="78.4">GND</text>
<text x="82.9" y="83.5">VCC</text>
<text x="103.3" y="80.9">PD4(XCK/T0)</text>
<text x="106.1" y="78.4">PD3(INT1)</text>
<text x="108.2" y="83.5">PD5(T1)</text>
<text x="121" y="82.4">11</text>
<text x="121" y="79.8">6</text>
<text x="106" y="88.6">PD7(AIN1)</text>
<text x="106" y="86">PD6(AIN0)</text>
<text x="121" y="87.5">13</text>
<text x="121" y="84.9">12</text>
<text x="107.4" y="93.6">PB0(ICP)</text>
<text x="121" y="95.1">15</text>
<text x="121" y="92.5">14</text>
<text x="100.5" y="101.3">PB3(MOSI/OC2)</text>
<text x="101.7" y="98.7">PB2(SS/OC1B)</text>
<text x="105.1" y="96.2">PB1(OC1A)</text>
<text x="121" y="100.1">17</text>
<text x="121" y="97.6">16</text>
<text x="105.5" y="103.8">PB4(MISO)</text>
<text x="106.6" y="106.3">PB5(SCK)</text>
<text x="121" y="105.2">19</text>
<text x="121" y="102.7">18</text>
<text x="134.7" y="110.3">A</text>
<text x="141.9" y="110.3">E</text>
<text x="138.6" y="114.9" transform="rotate(-90 138.6 114.9)">S</text>
<text x="143.7" y="126.1" transform="rotate(-90 143.7 126.1)">1</text>
<text x="146.2" y="126.1" transform="rotate(-90 146.2 126.1)">2</text>
<text x="148.8" y="126.1" transform="rotate(-90 148.8 126.1)">3</text>
<text x="151.3" y="126.1" transform="rotate(-90 151.3 126.1)">4</text>
<text x="153.8" y="126.1" transform="rotate(-90 153.8 126.1)">5</text>
<text x="156.4" y="126.1" transform="rotate(-90 156.4 126.1)">6</text>
<text x="158.9" y="126.1" transform="rotate(-90 158.9 126.1)">7</text>
<text x="161.5" y="126.1" transform="rotate(-90 161.5 126.1)">8</text>
<text x="164" y="126.1" transform="rotate(-90 164 126.1)">9</text>
<text x="166.5" y="126.1" transform="rotate(-90 166.5 126.1)">10</text>
<text x="169.1" y="126.1" transform="rotate(-90 169.1 126.1)">11</text>
<text x="171.6" y="126.1" transform="rotate(-90 171.6 126.1)">12</text>
<text x="174.2" y="126.1" transform="rotate(-90 174.2 126.1)">13</text>
<text x="176.7" y="126.1" transform="rotate(-90 176.7 126.1)">14</text>
<text x="179.2" y="126.1" transform="rotate(-90 179.2 126.1)">15</text>
<text x="181.8" y="126.1" transform="rotate(-90 181.8 126.1)">16</text>
<text x="144.8" y="135" transform="rotate(-90 144.8 135)">VSS</text>
<text x="147.3" y="135.2" transform="rotate(-90 147.3 135.2)">VDD</text>
<text x="149.9" y="133.8" transform="rotate(-90 149.9 133.8)">VO</text>
<text x="152.4" y="133.7" transform="rotate(-90 152.4 133.7)">RS</text>
<text x="154.9" y="134.4" transform="rotate(-90 154.9 134.4)">RW</text>
<text x="157.5" y="132.2" transform="rotate(-90 157.5 132.2)">E</text>
<text x="160" y="134.9" transform="rotate(-90 160 134.9)">DB0</text>
<text x="162.6" y="134.9" transform="rotate(-90 162.6 134.9)">DB1</text>
<text x="165.1" y="134.9" transform="rotate(-90 165.1 134.9)">DB2</text>
<text x="167.6" y="134.9" transform="rotate(-90 167.6 134.9)">DB3</text>
<text x="170.2" y="134.9" transform="rotate(-90 170.2 134.9)">DB4</text>
<text x="172.7" y="134.9" transform="rotate(-90 172.7 134.9)">DB5</text>
<text x="175.3" y="134.9" transform="rotate(-90 175.3 134.9)">DB6</text>
<text x="177.8" y="134.9" transform="rotate(-90 177.8 134.9)">DB7</text>
<text x="180.3" y="132.2" transform="rotate(-90 180.3 132.2)">A</text>
<text x="182.9" y="132.2" transform="rotate(-90 182.9 132.2)">K</text>
<text x="49.1" y="161.1">1</text>
<text x="57.5" y="163.6">13</text>
<text x="69.3" y="166.2">-</text>
<text x="72.6" y="163.6" transform="rotate(-90 72.6 163.6)">AC1</text>
<text x="75.8" y="166.2">+</text>
<text x="99.3" y="166.2">2</text>
<text x="106.3" y="163.6">1</text>
<text x="49.1" y="173.8">7</text>
<text x="57.5" y="171.2">9</text>
<text x="72.6" y="173.5" transform="rotate(-90 72.6 173.5)">AC2</text>
<text x="106.3" y="168.7">3</text>
<text x="127.3" y="168.7">1</text>
<text x="131.1" y="169.8">VI</text>
<text x="134.4" y="173.4">GND</text>
<text x="138.6" y="169.8">VO</text>
<text x="144.4" y="168.7">3</text>
<text x="136.1" y="175.6" transform="rotate(-90 136.1 175.6)">2</text>
</g>
<g font-size="1.8" fill="#c90d0c">
<text x="89.2" y="41.4">+</text>
<text x="49.4" y="169" transform="rotate(-90 49.4 169)">PRI</text>
<text x="59.6" y="169" transform="rotate(-90 59.6 169)">SEC</text>
<text x="85" y="171.2" transform="rotate(-90 85 171.2)">+</text>
<text x="120.6" y="176.2" transform="rotate(-90 120.6 176.2)">+</text>
<text x="151" y="176.2" transform="rotate(-90 151 176.2)">+</text>
</g>
</svg>
